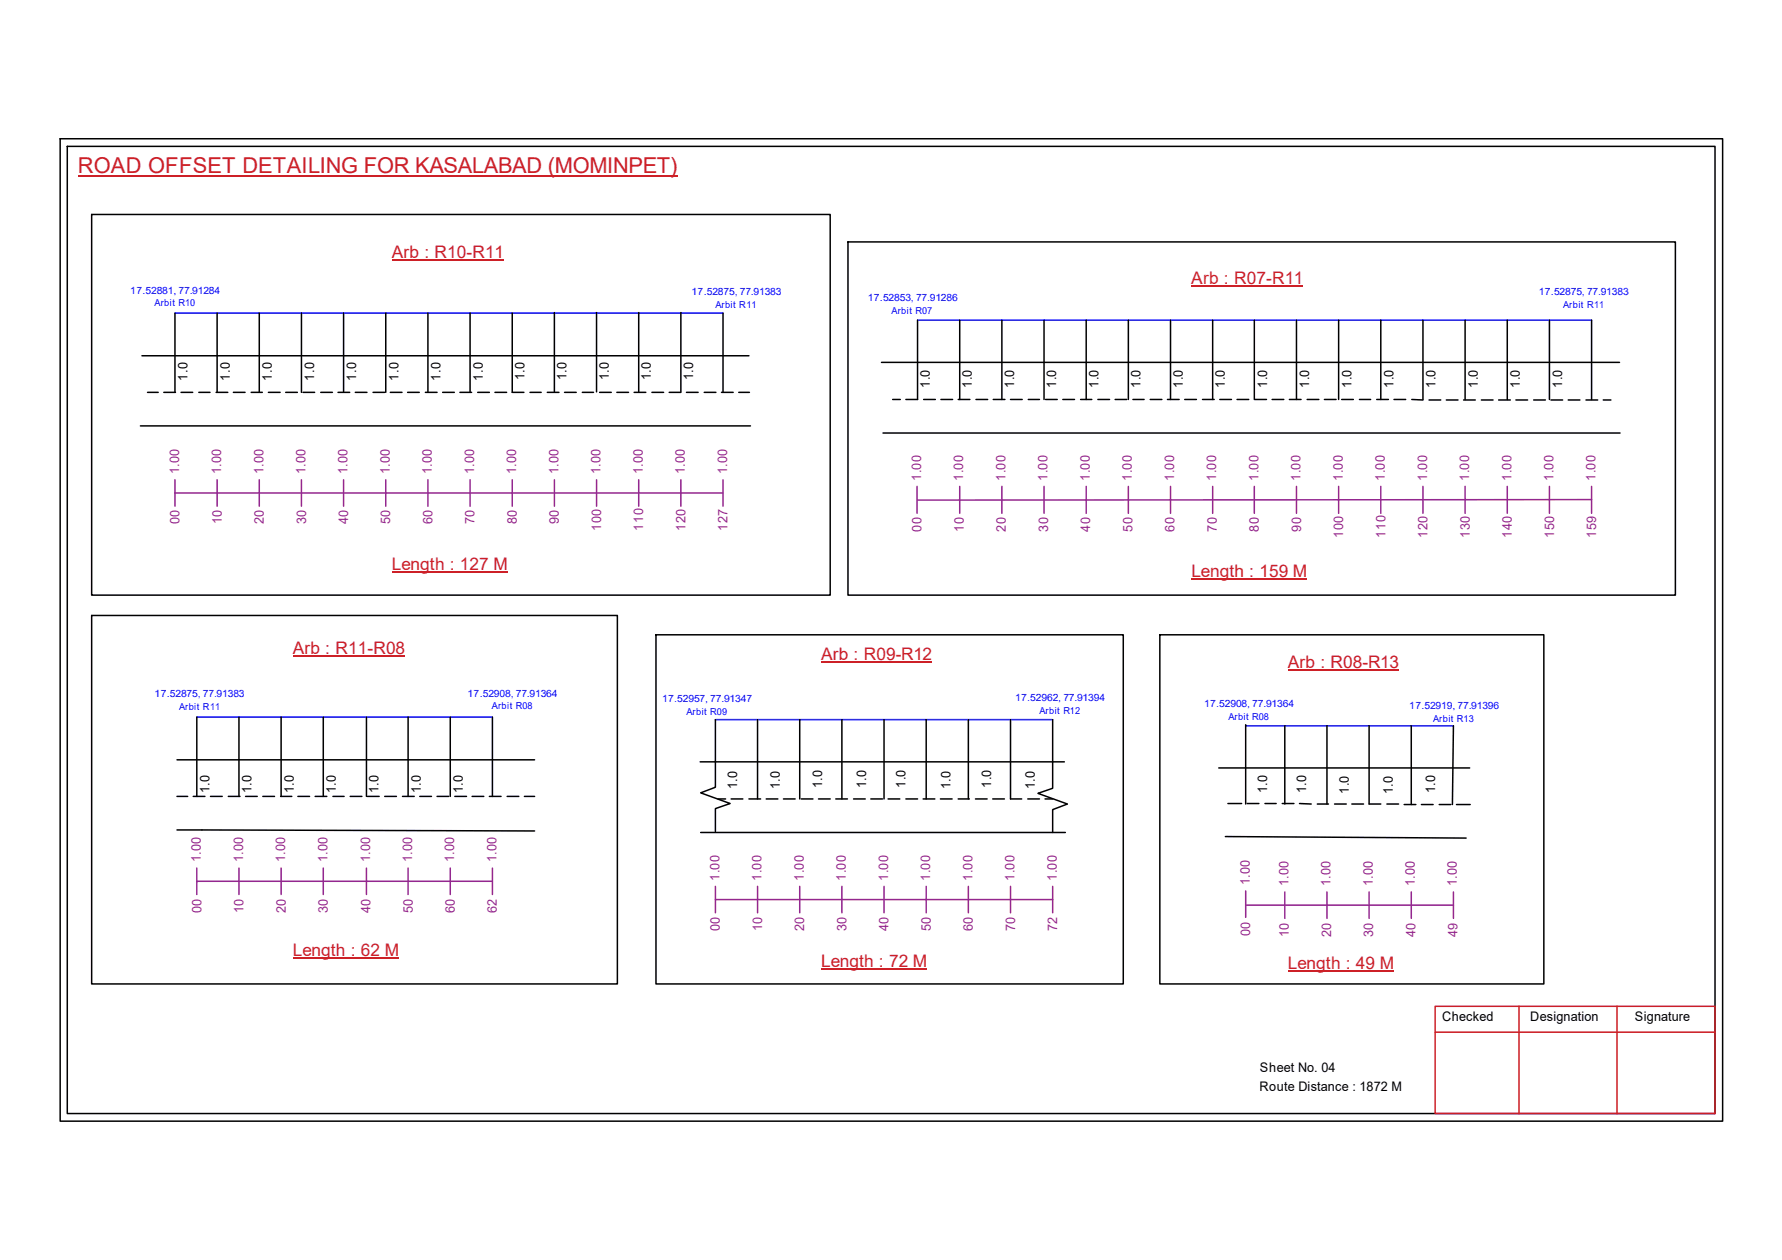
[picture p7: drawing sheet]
<svg xmlns="http://www.w3.org/2000/svg" width="297mm" height="210mm" viewBox="0 0 297 210" stroke-linecap="round" stroke-linejoin="round" font-family="sans-serif">
<g fill="none" stroke="#000" stroke-width=".25">
<path d="M10 23.1h277.1v163.7h-277.1zM11.2 24.4h274.7v161.1h-274.7zM15.3 35.7h123.1v63.4h-123.1zM23.7 59.3h101.1M29.2 52.2v13.2M36.2 52.2v13.2M43.2 52.2v13.2M50.2 52.2v13.2M57.3 52.2v13.2M64.3 52.2v13.2M71.3 52.2v13.2M78.4 52.2v13.2"/>
<path d="M85.4 52.2v13.2h1.9M92.4 52.1v13.2M99.4 52.1v13.2M106.5 52.1v13.2M113.5 52.1v13.2M120.5 52.2v13.2M141.3 40.3h138v58.8h-138zM152.9 53.3v13.2h-1.9M160 53.3v13.2M167 53.3v13.2M174 53.3v13.2M181.1 53.3v13.2"/>
<path d="M188.1 53.3v13.2M195.1 53.3v13.2M202.1 53.3v13.2M209.1 53.3v13.2M216.1 53.3v13.2M223.1 53.3v13.2M230.2 53.3v13.2M237.2 53.3v13.2M244.2 53.3v13.2M251.2 53.3v13.2M258.3 53.3v13.2M265.3 53.3v13.2"/>
<path d="M23.4 71h101.7M24.6 65.4h1.8M27.3 65.4h1.9M30.2 65.4h1.9M33.1 65.4h1.9M36 65.4h2M38.9 65.4h1.9M41.9 65.4h1.8M44.7 65.4h2M47.6 65.4h2M50.5 65.4h1.9M53.5 65.4h1.9"/>
<path d="M56.3 65.4h2M59.2 65.4h2M62.2 65.4h1.9M65.1 65.4h1.9M67.9 65.4h2M70.9 65.4h2M73.8 65.4h1.9M76.7 65.4h1.9M79.6 65.4h2M82.5 65.4h2M88.3 65.4h1.9M91.2 65.4h2"/>
<path d="M94.1 65.4h2M97.1 65.4h1.8M99.9 65.4h2M102.8 65.4h2M105.7 65.4h2M108.7 65.4h1.9M111.5 65.4h2M114.4 65.4h2M117.4 65.4h1.9M120.3 65.4h1.9M123.1 65.4h1.8M146.9 60.4h123.1"/>
<path d="M147.2 72.1h122.8M148.8 66.5h1.3M154 66.5h1.9M156.8 66.5h2M159.7 66.5h2M162.7 66.5h1.9M165.6 66.5h1.9M168.4 66.5h2M171.4 66.5h1.9M174.3 66.5h1.9M177.2 66.5h1.9M180.1 66.5h1.9"/>
<path d="M183 66.5h2M185.9 66.5h1.9M188.8 66.5h1.9M191.7 66.5h2M194.6 66.5h2M197.5 66.5h1.9M200.4 66.5h2M203.3 66.5h2M206.2 66.5h1.9M209.2 66.5h1.9M212 66.5h2M214.9 66.5h2"/>
<path d="M217.9 66.5h1.9M220.8 66.5h1.9M223.6 66.5h2M226.6 66.5h1.9M229.5 66.5h1.9M232.4 66.5h1.9M235.3 66.5l1.9 .1M238.2 66.6h2M241.1 66.6h1.9M244 66.6h1.9M246.9 66.6h2M249.8 66.6h2"/>
<path d="M252.7 66.6h1.9M255.6 66.6h2M258.5 66.6h2M261.4 66.6h2M264.4 66.6h1.9M267.2 66.6h1.3M15.3 102.5h87.6v61.4h-87.6zM32.8 119.5v13.2M39.8 119.5v13.2M46.9 119.5v13.2M53.9 119.5v13.2M61.1 119.5v13.2"/>
<path d="M68 119.5v13.2M75.1 119.5v13.2M82.1 119.5v13.2M109.3 105.7h77.9v58.2h-77.9zM119.2 119.9v7M126.3 119.9v13.2M133.3 119.9v13.2M140.3 119.9v13.2M147.4 119.9v13.2M154.4 119.9v13.2M161.4 119.9v13.2M168.4 119.9v13.2h1.9"/>
<path d="M175.5 119.9v11.4l-2.5 .9 4.9 1.7-2.4 1v3.8M193.3 105.7h64v58.2h-64zM29.5 138.3l59.6 .1M29.5 132.7h1.8M29.5 126.6h59.6M32.2 132.7h2M35.1 132.7h1.9M38.1 132.7h1.9M40.9 132.7h2M43.8 132.7h2M46.8 132.7h1.8M49.7 132.7h1.9"/>
<path d="M52.5 132.7h2M55.5 132.7h1.9M58.4 132.7h1.9M61.3 132.7h1.9M64.1 132.7h2M67.1 132.7h1.9M70 132.7h1.9M72.9 132.7h1.9M75.8 132.7h2M78.7 132.7h1.9M81.6 132.7h1.9M84.5 132.7h2"/>
<path d="M87.4 132.7h1.7M116.7 126.9h60.7M116.8 138.7h60.8M119.2 126.8v4.3l-2.4 1 4.9 1.8-2.5 .8v3.8M119.7 133.1h1.2M121.9 133.1h1.9M124.8 133.1h2M127.7 133.1h2M130.6 133.1h1.9M133.6 133.1h1.9M136.4 133.1h2M139.3 133.1h2"/>
<path d="M142.3 133.1h1.9M145.2 133.1h1.9M148 133.1h2M151 133.1h1.9M153.9 133.1h1.9M156.8 133.1h1.9M159.7 133.1h1.9M162.6 133.1h1.9M165.5 133.1h1.9M171.3 133.1h2M174.2 133.1h1.3M203.2 127.9h41.8"/>
<path d="M204.3 139.4l40.1 .2M204.7 133.9h2.3M207.6 120.7v13.2M207.9 133.9h1.9M210.9 133.9h1.8M213.7 133.9h2M214.2 120.9v13M216.6 133.9h2M219.6 133.9h1.8M221.2 120.9v13M222.5 133.9h1.9M225.3 133.9h2"/>
<path d="M228.2 120.9v13h2M231.2 133.9h1.9M234.1 134h1.9M235.2 120.9v13.1M236.9 134h2M239.9 134h1.9M242.3 120.9l-.2 13.1M242.8 134h2.3"/>
</g>
<path d="M239.2 167.6h46.7v17.9h-46.7zM239.2 172h46.7M253.2 167.6v17.9M269.5 167.6v17.9" fill="none" stroke="#cc1f26" stroke-width=".25"/>
<path d="M13 29.3h99.9" fill="none" stroke="#cd2027" stroke-width=".25"/>
<path d="M29.2 52.2h91.3M152.9 53.3h112.4M32.8 119.5h49.3M119.2 119.9h56.3M207.6 120.9h34.7" fill="none" stroke="#00f" stroke-width=".25"/>
<g fill="none" stroke="#93278f" stroke-width=".25">
<path d="M29.2 79.9v4.4M36.2 79.9v4.4M43.2 79.9v4.4M50.2 79.9v4.4M57.3 79.9v4.4M64.3 79.9v4.4M71.3 79.9v4.4M78.4 79.9v4.4M85.4 79.9v4.4M92.4 79.9v4.4M99.4 79.9v4.4M106.5 79.9v4.4"/>
<path d="M113.5 79.9v4.4M120.5 79.9v4.4M29.2 82.1h91.3M152.9 81v4.5M160 81v4.5M167 81v4.5M174 81v4.5M181.1 81v4.5M188.1 81v4.5M195.1 81v4.5M202.1 81v4.5M209.1 81v4.5"/>
<path d="M216.1 81v4.5M223.1 81v4.5M230.2 81v4.5M237.2 81v4.5M244.2 81v4.5M251.2 81v4.5M258.3 81v4.5M265.3 83.2l-112.4 .1M265.3 81v4.5M32.8 146.8h49.3M32.8 144.6v4.4M39.8 144.6v4.4"/>
<path d="M46.9 144.6v4.4M53.9 144.6v4.4M61.1 144.6v4.4M68 144.6v4.4M75.1 144.6v4.4M82.1 144.6v4.4M119.2 149.9h56.3M119.2 147.7v4.4M126.3 147.7v4.4M133.3 147.7v4.4M140.3 147.7v4.4M147.4 147.7v4.4"/>
<path d="M154.4 147.7v4.4M161.4 147.7v4.4M168.4 147.7v4.4M175.5 147.7v4.4M207.6 150.8h34.7M207.6 148.4v4.4M214.2 148.6v4.4M221.2 148.6v4.4M228.2 148.6v4.4M235.2 148.6v4.4M242.3 148.6v4.4"/>
</g>
<path d="M65.3 43.3h18.6M198.6 47.6h18.6M65.3 95.2h19.2M198.6 96.4h19.2M48.8 109.2h18.6M136.9 110.3h18.4M214.7 111.6h18.4M48.8 159.6h17.6M136.9 161.5h17.6M214.7 161.7h17.6" fill="none" stroke="#cd2027" stroke-width=".17"/>
<text font-size="3.6" fill="#cd2027" x="13" y="28.9">ROAD OFFSET DETAILING FOR KASALABAD (MOMINPET)</text>
<g font-size="2.9" fill="#cd2027">
<text x="65.3" y="43">Arb : R10-R11</text>
<text x="198.6" y="47.2">Arb : R07-R11</text>
<text x="65.3" y="94.9">Length : 127 M</text>
<text x="198.6" y="96.1">Length : 159 M</text>
<text x="48.8" y="108.9">Arb : R11-R08</text>
<text x="136.9" y="110">Arb : R09-R12</text>
<text x="214.7" y="111.3">Arb : R08-R13</text>
<text x="48.8" y="159.3">Length : 62 M</text>
<text x="136.9" y="161.1">Length : 72 M</text>
<text x="214.7" y="161.4">Length : 49 M</text>
</g>
<g font-size="2.2">
<text x="31.3" y="63.4" transform="rotate(-90 31.3 63.4)">1.0</text>
<text x="38.3" y="63.4" transform="rotate(-90 38.3 63.4)">1.0</text>
<text x="45.3" y="63.4" transform="rotate(-90 45.3 63.4)">1.0</text>
<text x="52.4" y="63.4" transform="rotate(-90 52.4 63.4)">1.0</text>
<text x="59.4" y="63.4" transform="rotate(-90 59.4 63.4)">1.0</text>
<text x="66.4" y="63.4" transform="rotate(-90 66.4 63.4)">1.0</text>
<text x="73.4" y="63.4" transform="rotate(-90 73.4 63.4)">1.0</text>
<text x="80.5" y="63.4" transform="rotate(-90 80.5 63.4)">1.0</text>
<text x="87.4" y="63.3" transform="rotate(-90 87.4 63.3)">1.0</text>
<text x="94.4" y="63.3" transform="rotate(-90 94.4 63.3)">1.0</text>
<text x="101.5" y="63.3" transform="rotate(-90 101.5 63.3)">1.0</text>
<text x="108.5" y="63.3" transform="rotate(-90 108.5 63.3)">1.0</text>
<text x="115.5" y="63.3" transform="rotate(-90 115.5 63.3)">1.0</text>
<text x="155" y="64.6" transform="rotate(-90 155 64.6)">1.0</text>
<text x="162" y="64.6" transform="rotate(-90 162 64.6)">1.0</text>
<text x="169" y="64.6" transform="rotate(-90 169 64.6)">1.0</text>
<text x="176.1" y="64.6" transform="rotate(-90 176.1 64.6)">1.0</text>
<text x="183.1" y="64.6" transform="rotate(-90 183.1 64.6)">1.0</text>
<text x="190.1" y="64.6" transform="rotate(-90 190.1 64.6)">1.0</text>
<text x="197.1" y="64.6" transform="rotate(-90 197.1 64.6)">1.0</text>
<text x="204.2" y="64.6" transform="rotate(-90 204.2 64.6)">1.0</text>
<text x="211.2" y="64.6" transform="rotate(-90 211.2 64.6)">1.0</text>
<text x="218.2" y="64.6" transform="rotate(-90 218.2 64.6)">1.0</text>
<text x="225.3" y="64.6" transform="rotate(-90 225.3 64.6)">1.0</text>
<text x="232.3" y="64.6" transform="rotate(-90 232.3 64.6)">1.0</text>
<text x="239.3" y="64.6" transform="rotate(-90 239.3 64.6)">1.0</text>
<text x="246.3" y="64.6" transform="rotate(-90 246.3 64.6)">1.0</text>
<text x="253.4" y="64.6" transform="rotate(-90 253.4 64.6)">1.0</text>
<text x="260.4" y="64.6" transform="rotate(-90 260.4 64.6)">1.0</text>
<text x="122.9" y="131.5" transform="rotate(-90 122.9 131.5)">1.0</text>
<text x="130" y="131.5" transform="rotate(-90 130 131.5)">1.0</text>
<text x="137" y="131.3" transform="rotate(-90 137 131.3)">1.0</text>
<text x="144.4" y="131.3" transform="rotate(-90 144.4 131.3)">1.0</text>
<text x="150.9" y="131.2" transform="rotate(-90 150.9 131.2)">1.0</text>
<text x="158.5" y="131.5" transform="rotate(-90 158.5 131.5)">1.0</text>
<text x="165.2" y="131.2" transform="rotate(-90 165.2 131.2)">1.0</text>
<text x="172.5" y="131.5" transform="rotate(-90 172.5 131.5)">1.0</text>
<text x="34.9" y="132.2" transform="rotate(-90 34.9 132.2)">1.0</text>
<text x="41.9" y="132.2" transform="rotate(-90 41.9 132.2)">1.0</text>
<text x="49" y="132.2" transform="rotate(-90 49 132.2)">1.0</text>
<text x="56" y="132.2" transform="rotate(-90 56 132.2)">1.0</text>
<text x="63.1" y="132.2" transform="rotate(-90 63.1 132.2)">1.0</text>
<text x="70.1" y="132.2" transform="rotate(-90 70.1 132.2)">1.0</text>
<text x="77.2" y="132.2" transform="rotate(-90 77.2 132.2)">1.0</text>
<text x="211.2" y="132.2" transform="rotate(-90 211.2 132.2)">1.0</text>
<text x="217.7" y="132.2" transform="rotate(-90 217.7 132.2)">1.0</text>
<text x="224.8" y="132.2" transform="rotate(-90 224.8 132.2)">1.0</text>
<text x="232.2" y="132.3" transform="rotate(-90 232.2 132.3)">1.0</text>
<text x="239.2" y="132.2" transform="rotate(-90 239.2 132.2)">1.0</text>
<text x="240.4" y="170.1">Checked</text>
<text x="255.1" y="170.1">Designation</text>
<text x="272.5" y="170.1">Signature</text>
<text x="210" y="178.6">Sheet No. 04</text>
<text x="209.9" y="181.7">Route Distance : 1872 M</text>
</g>
<g font-size="2.2" fill="#93278f">
<text x="29.8" y="79" transform="rotate(-90 29.8 79)">1.00</text>
<text x="36.9" y="79" transform="rotate(-90 36.9 79)">1.00</text>
<text x="43.9" y="79" transform="rotate(-90 43.9 79)">1.00</text>
<text x="50.9" y="79" transform="rotate(-90 50.9 79)">1.00</text>
<text x="58" y="79" transform="rotate(-90 58 79)">1.00</text>
<text x="65" y="79" transform="rotate(-90 65 79)">1.00</text>
<text x="72" y="79" transform="rotate(-90 72 79)">1.00</text>
<text x="79" y="79" transform="rotate(-90 79 79)">1.00</text>
<text x="86.1" y="79" transform="rotate(-90 86.1 79)">1.00</text>
<text x="93.1" y="79" transform="rotate(-90 93.1 79)">1.00</text>
<text x="100.1" y="79" transform="rotate(-90 100.1 79)">1.00</text>
<text x="107.1" y="79" transform="rotate(-90 107.1 79)">1.00</text>
<text x="114.2" y="79" transform="rotate(-90 114.2 79)">1.00</text>
<text x="121.2" y="79" transform="rotate(-90 121.2 79)">1.00</text>
<text x="153.5" y="80.1" transform="rotate(-90 153.5 80.1)">1.00</text>
<text x="160.6" y="80.1" transform="rotate(-90 160.6 80.1)">1.00</text>
<text x="167.6" y="80.1" transform="rotate(-90 167.6 80.1)">1.00</text>
<text x="174.6" y="80.1" transform="rotate(-90 174.6 80.1)">1.00</text>
<text x="181.6" y="80.1" transform="rotate(-90 181.6 80.1)">1.00</text>
<text x="188.7" y="80.1" transform="rotate(-90 188.7 80.1)">1.00</text>
<text x="195.7" y="80.1" transform="rotate(-90 195.7 80.1)">1.00</text>
<text x="202.7" y="80.1" transform="rotate(-90 202.7 80.1)">1.00</text>
<text x="209.8" y="80.1" transform="rotate(-90 209.8 80.1)">1.00</text>
<text x="216.8" y="80.1" transform="rotate(-90 216.8 80.1)">1.00</text>
<text x="223.8" y="80.1" transform="rotate(-90 223.8 80.1)">1.00</text>
<text x="230.8" y="80.1" transform="rotate(-90 230.8 80.1)">1.00</text>
<text x="237.9" y="80.1" transform="rotate(-90 237.9 80.1)">1.00</text>
<text x="244.9" y="80.1" transform="rotate(-90 244.9 80.1)">1.00</text>
<text x="251.9" y="80.1" transform="rotate(-90 251.9 80.1)">1.00</text>
<text x="259" y="80.1" transform="rotate(-90 259 80.1)">1.00</text>
<text x="266" y="80.1" transform="rotate(-90 266 80.1)">1.00</text>
<text x="29.9" y="87.4" transform="rotate(-90 29.9 87.4)">00</text>
<text x="37" y="87.4" transform="rotate(-90 37 87.4)">10</text>
<text x="44" y="87.4" transform="rotate(-90 44 87.4)">20</text>
<text x="51" y="87.4" transform="rotate(-90 51 87.4)">30</text>
<text x="58" y="87.4" transform="rotate(-90 58 87.4)">40</text>
<text x="65.1" y="87.4" transform="rotate(-90 65.1 87.4)">50</text>
<text x="72.1" y="87.4" transform="rotate(-90 72.1 87.4)">60</text>
<text x="79.1" y="87.4" transform="rotate(-90 79.1 87.4)">70</text>
<text x="86.1" y="87.4" transform="rotate(-90 86.1 87.4)">80</text>
<text x="93.2" y="87.4" transform="rotate(-90 93.2 87.4)">90</text>
<text x="100.2" y="88.4" transform="rotate(-90 100.2 88.4)">100</text>
<text x="107.2" y="88.4" transform="rotate(-90 107.2 88.4)">110</text>
<text x="114.3" y="88.4" transform="rotate(-90 114.3 88.4)">120</text>
<text x="121.3" y="88.4" transform="rotate(-90 121.3 88.4)">127</text>
<text x="153.6" y="88.6" transform="rotate(-90 153.6 88.6)">00</text>
<text x="160.7" y="88.6" transform="rotate(-90 160.7 88.6)">10</text>
<text x="167.7" y="88.6" transform="rotate(-90 167.7 88.6)">20</text>
<text x="174.7" y="88.6" transform="rotate(-90 174.7 88.6)">30</text>
<text x="181.7" y="88.6" transform="rotate(-90 181.7 88.6)">40</text>
<text x="188.8" y="88.6" transform="rotate(-90 188.8 88.6)">50</text>
<text x="195.8" y="88.6" transform="rotate(-90 195.8 88.6)">60</text>
<text x="202.8" y="88.6" transform="rotate(-90 202.8 88.6)">70</text>
<text x="209.8" y="88.6" transform="rotate(-90 209.8 88.6)">80</text>
<text x="216.9" y="88.6" transform="rotate(-90 216.9 88.6)">90</text>
<text x="223.9" y="89.6" transform="rotate(-90 223.9 89.6)">100</text>
<text x="230.9" y="89.6" transform="rotate(-90 230.9 89.6)">110</text>
<text x="238" y="89.6" transform="rotate(-90 238 89.6)">120</text>
<text x="245" y="89.6" transform="rotate(-90 245 89.6)">130</text>
<text x="252" y="89.6" transform="rotate(-90 252 89.6)">140</text>
<text x="259" y="89.6" transform="rotate(-90 259 89.6)">150</text>
<text x="266.1" y="89.6" transform="rotate(-90 266.1 89.6)">159</text>
<text x="33.5" y="143.7" transform="rotate(-90 33.5 143.7)">1.00</text>
<text x="40.5" y="143.7" transform="rotate(-90 40.5 143.7)">1.00</text>
<text x="47.5" y="143.7" transform="rotate(-90 47.5 143.7)">1.00</text>
<text x="54.6" y="143.7" transform="rotate(-90 54.6 143.7)">1.00</text>
<text x="61.7" y="143.7" transform="rotate(-90 61.7 143.7)">1.00</text>
<text x="68.7" y="143.7" transform="rotate(-90 68.7 143.7)">1.00</text>
<text x="75.7" y="143.7" transform="rotate(-90 75.7 143.7)">1.00</text>
<text x="82.8" y="143.7" transform="rotate(-90 82.8 143.7)">1.00</text>
<text x="119.9" y="146.7" transform="rotate(-90 119.9 146.7)">1.00</text>
<text x="127" y="146.7" transform="rotate(-90 127 146.7)">1.00</text>
<text x="134" y="146.7" transform="rotate(-90 134 146.7)">1.00</text>
<text x="141" y="146.7" transform="rotate(-90 141 146.7)">1.00</text>
<text x="148" y="146.7" transform="rotate(-90 148 146.7)">1.00</text>
<text x="155.1" y="146.7" transform="rotate(-90 155.1 146.7)">1.00</text>
<text x="162.1" y="146.7" transform="rotate(-90 162.1 146.7)">1.00</text>
<text x="169.1" y="146.7" transform="rotate(-90 169.1 146.7)">1.00</text>
<text x="176.1" y="146.7" transform="rotate(-90 176.1 146.7)">1.00</text>
<text x="208.3" y="147.5" transform="rotate(-90 208.3 147.5)">1.00</text>
<text x="214.8" y="147.7" transform="rotate(-90 214.8 147.7)">1.00</text>
<text x="221.8" y="147.7" transform="rotate(-90 221.8 147.7)">1.00</text>
<text x="228.8" y="147.7" transform="rotate(-90 228.8 147.7)">1.00</text>
<text x="235.8" y="147.7" transform="rotate(-90 235.8 147.7)">1.00</text>
<text x="242.9" y="147.7" transform="rotate(-90 242.9 147.7)">1.00</text>
<text x="33.6" y="152.1" transform="rotate(-90 33.6 152.1)">00</text>
<text x="40.6" y="152.1" transform="rotate(-90 40.6 152.1)">10</text>
<text x="47.6" y="152.1" transform="rotate(-90 47.6 152.1)">20</text>
<text x="54.6" y="152.1" transform="rotate(-90 54.6 152.1)">30</text>
<text x="61.8" y="152.1" transform="rotate(-90 61.8 152.1)">40</text>
<text x="68.8" y="152.1" transform="rotate(-90 68.8 152.1)">50</text>
<text x="75.8" y="152.1" transform="rotate(-90 75.8 152.1)">60</text>
<text x="82.8" y="152.1" transform="rotate(-90 82.8 152.1)">62</text>
<text x="120" y="155.1" transform="rotate(-90 120 155.1)">00</text>
<text x="127" y="155.1" transform="rotate(-90 127 155.1)">10</text>
<text x="134.1" y="155.1" transform="rotate(-90 134.1 155.1)">20</text>
<text x="141.1" y="155.1" transform="rotate(-90 141.1 155.1)">30</text>
<text x="148.1" y="155.1" transform="rotate(-90 148.1 155.1)">40</text>
<text x="155.1" y="155.1" transform="rotate(-90 155.1 155.1)">50</text>
<text x="162.2" y="155.1" transform="rotate(-90 162.2 155.1)">60</text>
<text x="169.2" y="155.1" transform="rotate(-90 169.2 155.1)">70</text>
<text x="176.2" y="155.1" transform="rotate(-90 176.2 155.1)">72</text>
<text x="208.4" y="155.9" transform="rotate(-90 208.4 155.9)">00</text>
<text x="214.8" y="156.1" transform="rotate(-90 214.8 156.1)">10</text>
<text x="221.9" y="156.1" transform="rotate(-90 221.9 156.1)">20</text>
<text x="228.9" y="156.1" transform="rotate(-90 228.9 156.1)">30</text>
<text x="235.9" y="156.1" transform="rotate(-90 235.9 156.1)">40</text>
<text x="242.9" y="156.1" transform="rotate(-90 242.9 156.1)">49</text>
</g>
<g font-size="1.7" fill="#00f">
<text x="21.7" y="48.9">17.52881, 77.91284</text>
<text x="115.3" y="49.2">17.52875, 77.91383</text>
<text x="144.6" y="50.1">17.52853, 77.91286</text>
<text x="256.5" y="49.2">17.52875, 77.91383</text>
<text x="25.8" y="116.2">17.52875, 77.91383</text>
<text x="77.9" y="116.1">17.52908, 77.91364</text>
<text x="110.4" y="117">17.52957, 77.91347</text>
<text x="169.2" y="116.8">17.52962, 77.91394</text>
<text x="200.7" y="117.9">17.52908, 77.91364</text>
<text x="234.9" y="118.1">17.52919, 77.91396</text>
</g>
<g font-size="1.6" fill="#00f">
<text x="25.8" y="51.1">Arbit R10</text>
<text x="119.2" y="51.3">Arbit R11</text>
<text x="148.6" y="52.2">Arbit R07</text>
<text x="260.6" y="51.3">Arbit R11</text>
<text x="29.8" y="118.3">Arbit R11</text>
<text x="82" y="118.2">Arbit R08</text>
<text x="114.4" y="119.1">Arbit R09</text>
<text x="173.3" y="118.9">Arbit R12</text>
<text x="204.8" y="120">Arbit R08</text>
<text x="238.9" y="120.2">Arbit R13</text>
</g>
</svg>
